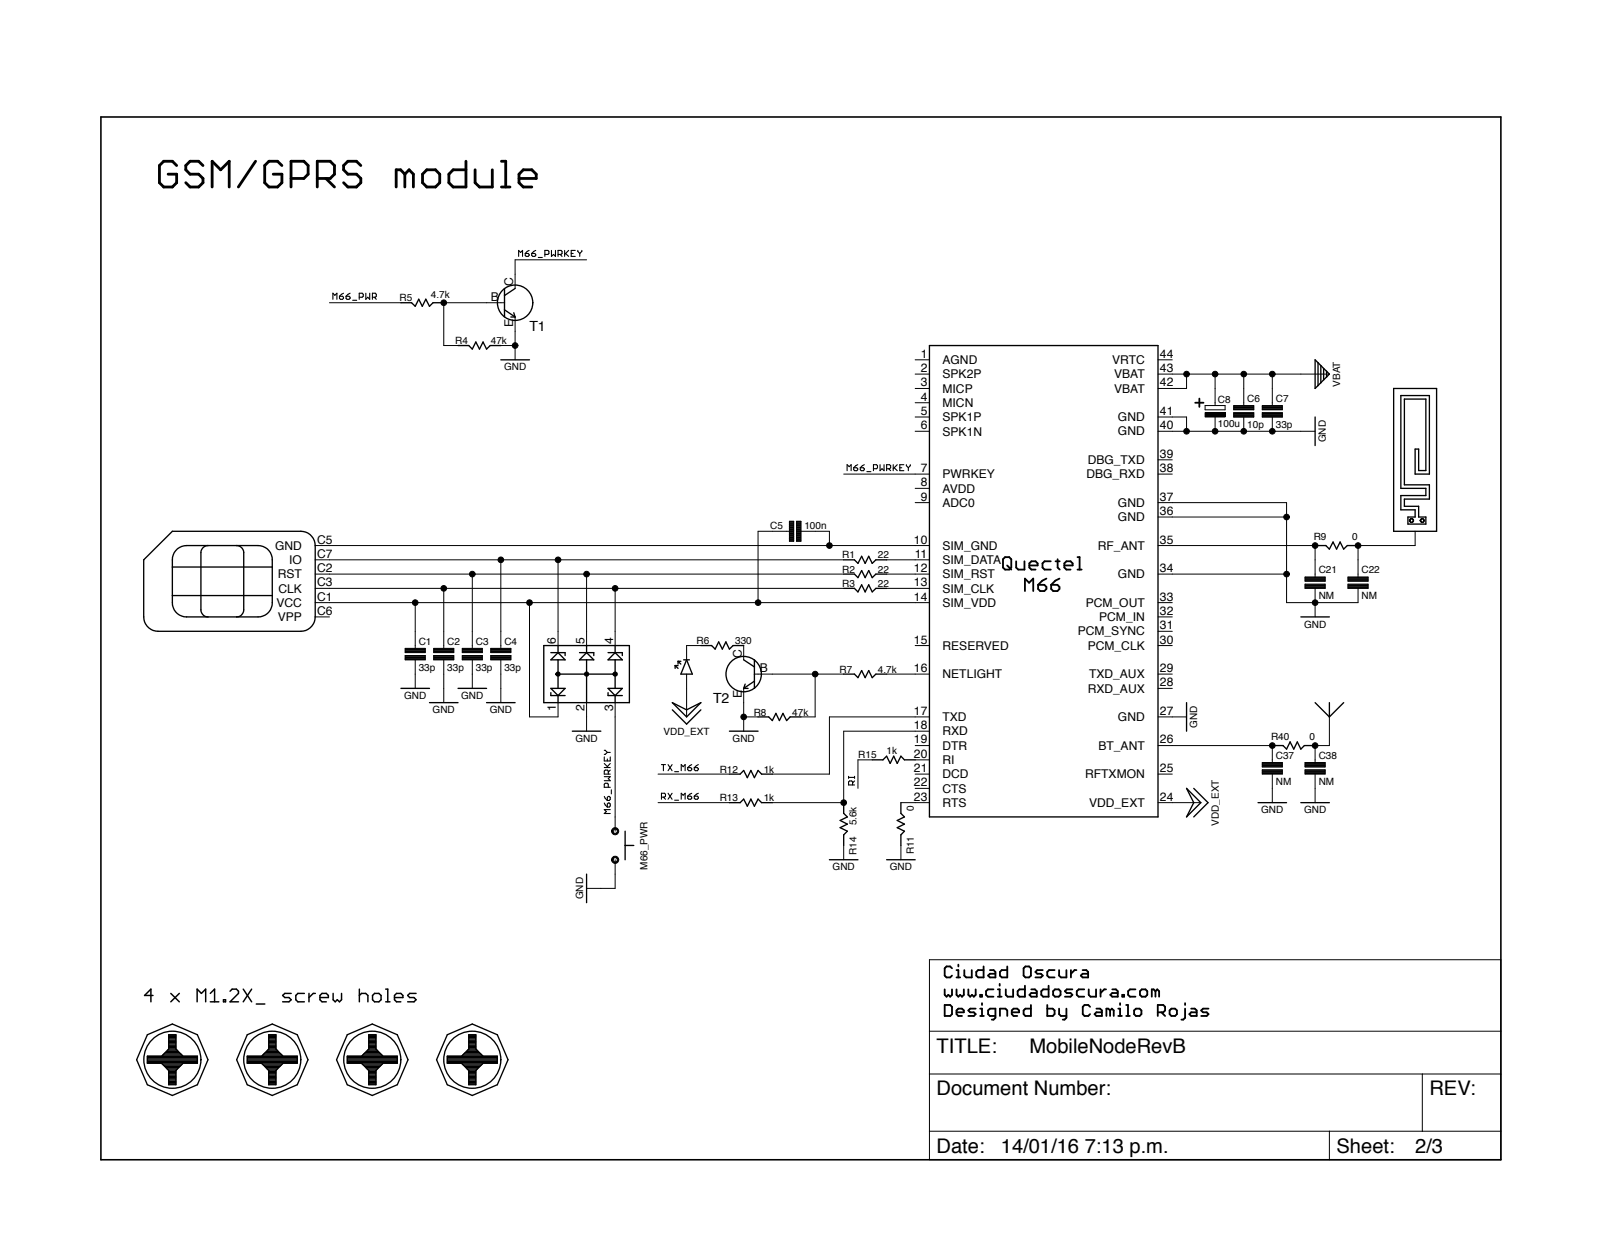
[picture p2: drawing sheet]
<svg xmlns="http://www.w3.org/2000/svg" width="279mm" height="216mm" viewBox="0 0 279 216" stroke-linecap="round" stroke-linejoin="round" font-family="sans-serif">
<g fill="none" stroke="#000" stroke-width=".19">
<path d="M57.8 51.9v-1l.3 .3 .4-.3v1M58.9 51.4h.5l.2 .4-.2 .1h-.3l-.2-.1zM59.6 50.9l-.7 .5M60.1 51.4h.5l.2 .2v.2l-.2 .1h-.4l-.1-.1zM60.8 50.9l-.7 .5M61.2 52.1h.7M62.3 51.6h.5l.2-.2v-.3l-.2-.2h-.5v1M63.5 50.9v1l.3-.3 .4 .3v-1M64.6 51.6h.5l.2-.2v-.3l-.2-.2h-.5v1M65 51.6l.3 .3M90 44.5v-1l.3 .3 .4-.3v1M91.1 44h.6l.1 .3-.1 .2h-.4l-.2-.2z"/>
<path d="M91.8 43.5l-.7 .5M92.3 44h.5l.2 .3-.2 .2h-.3l-.2-.2zM93 43.5l-.7 .5M93.4 44.7h.7M94.6 44.2h.5l.2-.2v-.4l-.2-.1h-.5v1M95.7 43.5v1l.4-.3 .3 .3v-1M96.8 44.2h.6l.1-.2v-.4l-.1-.1h-.6v1M97.2 44.2l.3 .3M98 43.5v1M98.2 44l.5 .5M98.7 43.5l-.7 .7M99.1 44h.4"/>
<path d="M99.8 43.5h-.7v1h.7M100.3 43.5v.1l.3 .4M100.6 44v.5M101 43.5v.1l-.4 .4M147 81.7v-1l.4 .3 .3-.3v1M148.2 81.2h.5l.1 .3-.1 .2h-.4l-.1-.2zM148.8 80.7l-.6 .5M149.3 81.2h.5l.2 .3-.2 .2h-.3l-.2-.2zM150 80.7l-.7 .5M150.4 81.9h.7M151.6 81.3h.5l.2-.1v-.4l-.2-.1h-.5v1M152.7 80.7v1l.4-.4 .3 .4v-1"/>
<path d="M153.9 81.3h.5l.2-.1v-.4l-.2-.1h-.5v1M154.2 81.3l.4 .4M155 80.7v1M155.2 81.2l.5 .5M155.7 80.7l-.7 .6M156.2 81.2h.3M156.9 80.7h-.7v1h.7M157.3 80.7v.1l.3 .4M157.6 81.2v.5M158 80.7v.1l-.4 .4M104.9 139.4l.5 .7M104.9 131.4v.7h1v-.7"/>
<path d="M104.9 138.2l.5 .7M104.9 134.8h1l-.3 .3 .3 .4h-1M104.9 133.2h1M104.9 132.5l.7 .7M104.9 130.2h.1l.4 .4M105.4 139.5l.2-.1 .3 .1v.4l-.2 .2h-.3zM105.4 131.7v.4M105.4 130.6l-.4 .3h-.1M105.4 130.6h.5M105.6 138.2l.3 .2v.3l-.2 .2h-.3v-.5zM105.6 136.6v-.5l-.2-.2h-.4l-.1 .2v.5h1M105.6 134.4v-.6l-.2-.1h-.4l-.1 .1v.6h1"/>
<path d="M105.9 133.7l-.3 .3M105.9 132.5l-.5 .5M106.1 137.1v.7M114.8 132.7h.7M114.8 138.4h.5l.2-.2v-.4l-.2-.1h-.5v1M115.1 132.7v1.1M115.1 138.4l.4 .3M115.9 132.7l.7 1.1M115.9 137.7l.7 1M116.6 132.7l-.7 1.1M116.6 137.7l-.7 1M117.1 133.9h.7"/>
<path d="M117.1 138.9h.7M118.2 133.8v-1.1l.4 .4 .3-.4v1.1M118.2 138.7v-1l.4 .3 .3-.3v1M119.3 133.2h.6l.1 .4-.1 .2h-.4l-.2-.2zM119.3 138.2h.6l.1 .3-.1 .2h-.4l-.2-.2zM120 132.7l-.7 .5M120 137.7l-.7 .5M120.5 133.2h.5l.2 .4-.2 .2h-.3l-.2-.2zM120.5 138.2h.5l.2 .3-.2 .2h-.3l-.2-.2zM121.2 132.7l-.7 .5M121.2 137.7l-.7 .5M147.3 134.7v.4"/>
<path d="M147.3 134.9h1M148 136.2v-.5l-.2-.2h-.4l-.1 .2v.5h1M148.3 135.5l-.3 .4M148.3 134.7v.4M105.9 140.5h-1l.3 .3-.3 .4h1"/>
</g>
<g fill="none" stroke="#000" stroke-width=".25">
<path d="M26.5 172.8h-1.4l1.1-1.1v2.2M29.6 172.4l1.5 1.5M31.1 172.4l-1.5 1.5M34.2 173.9v-2.2l.8 .7 .7-.7v2.2M36.5 172.4l.7-.7v2.2M36.5 173.9h1.5M38.8 173.5h.3v.4h-.3zM39.9 172l.4-.3h.7l.4 .3v.4l-1.5 1.5h1.5M42.2 171.7l1.5 2.2M43.7 171.7l-1.5 2.2M44.5 174.2h1.5M50.5 172.4h-1.1l-.4 .4 .4 .3h.7l.4 .4-.4 .4h-1.1"/>
<path d="M52.8 172.4h-1.1l-.4 .4v.7l.4 .4h1.1M53.6 172.4v1.5M54.7 172.4h-.3l-.8 .7M55.5 173.1h1.5v-.3l-.4-.4h-.7l-.4 .4v.7l.4 .4h.7M57.8 172.4v1.1l.4 .4 .3-.4 .4 .4 .4-.4v-1.1M62.4 172.8l.3-.4h.8l.3 .4v1.1M62.4 171.7v2.2M64.6 172.8l.4-.4h.7l.4 .4v.7l-.4 .4h-.7l-.4-.4zM66.9 173.9h.8M66.9 171.7h.4v2.2M68.5 173.1h1.4v-.3l-.3-.4h-.8l-.3 .4v.7l.3 .4h.8M72.2 172.4h-1.1l-.4 .4 .4 .3h.7l.4 .4-.4 .4h-1.1"/>
</g>
<g fill="none" stroke="#000" stroke-width=".49">
<path d="M30.7 28.7l-.8-.7h-1.5l-.7 .7v3l.7 .8h1.5l.8-.8v-1.5h-1.5M35.2 28.7l-.7-.7h-1.5l-.8 .7v.8l.8 .7h1.5l.7 .8v.7l-.7 .8h-1.5l-.8-.8M36.8 32.5v-4.5l1.5 1.5 1.5-1.5v4.5M44.3 28l-2.9 4.5M48.9 28.7l-.7-.7h-1.5l-.8 .7v3l.8 .8h1.5l.7-.8v-1.5h-1.5M50.5 31h2.2l.8-.8v-1.5l-.8-.7h-2.2v4.5M55.1 31h2.2l.7-.8v-1.5l-.7-.7h-2.2v4.5M56.6 31l1.4 1.5M62.6 28.7l-.7-.7h-1.5l-.8 .7v.8l.8 .7h1.5l.7 .8v.7l-.7 .8h-1.5l-.8-.8M70.3 30.2l-.8-.7h-.7v3M70.3 30.2v2.3M70.3 30.2l.7-.7 .7 .7v2.3"/>
<path d="M74.1 29.5h1.5l.7 .7v1.5l-.7 .8h-1.5l-.8-.8v-1.5zM80.9 28v4.5h-2.3l-.7-.8v-1.5l.7-.7h2.3M82.4 29.5v2.2l.8 .8h2.2v-3M87 28h.8v4.5M87 32.5h1.5M90.1 31h3v-.8l-.8-.7h-1.5l-.7 .7v1.5l.7 .8h1.5"/>
</g>
<g fill="none" stroke="#000" stroke-width=".32">
<path d="M207.4 69.9h1.5M208.1 69.2v1.4M174.4 96.7h.7l.4 .4v1.4l-.4 .4h-.7l-.3-.4v-1.4zM174.8 98.1l.7 .8M176.3 97.4v1.1l.4 .4h1.1v-1.5M178.6 98.1h1.5v-.3l-.4-.4h-.7l-.4 .4v.7l.4 .4h.7M182.4 97.4h-1.1l-.4 .4v.7l.4 .4h1.1M183.2 97.4h.7M183.5 97.1v1.4l.4 .4M184.7 98.1h1.4v-.3l-.3-.4h-.7l-.4 .4v.7l.4 .4h.7M187 96.7h.4v2.2M187 98.9h.7"/>
<path d="M177.9 102.6v-2.2l.7 .7 .7-.7v2.2M180.2 101.5h1l.4 .4v.3l-.4 .4h-.7l-.3-.4zM181.6 100.4l-.7 .4-.7 .7M182.4 101.5h1.1l.4 .4v.3l-.4 .4h-.7l-.4-.4zM183.9 100.4l-.8 .4-.7 .7M163.9 171.7v1l.4 .3 .3-.3 .3 .3 .3-.3v-1M163.9 174.4h1l.3 .3v1.3l-.3 .3h-1zM165.2 168l-.3-.3h-.6l-.4 .3v1.3l.4 .3h.6l.3-.3M166 169.6h.6M166 168.4h.3v1.2M166 171.7v1l.3 .3 .3-.3 .3 .3 .4-.3v-1M166 175.7h1.3v-.3l-.4-.3h-.6l-.3 .3v.6l.3 .3h.6"/>
<path d="M166.3 167.4v.3M167.3 168.4v.9l.4 .3h.9v-1.2M168 171.7v1l.4 .3 .3-.3 .3 .3 .3-.3v-1M169.3 175.1h-.9l-.4 .3 .4 .3h.6l.3 .3-.3 .3h-1M170.1 172.7h.3v.3h-.3zM170.1 175.1h.3v1.2M170.1 176.3h.6M170.4 174.1v.3M170.7 167.7v1.9h-1l-.3-.3v-.6l.3-.3h1M171.8 168.4h.6l.3 .3v.9h-.9l-.3-.3 .3-.3h.9M172.4 171.7h-1l-.3 .3v.7l.3 .3h1M172.7 176.3h-.9l-.3-.3v-.6l.3-.3h.9v1.5l-.3 .4h-.3"/>
<path d="M173.2 173h.6M173.2 171.7h.3v1.3M173.5 170.8v.3M173.5 176.3v-1.2h1l.3 .3v.9M174.5 171.7v1l.4 .3h.9v-1.3M174.8 167.7v1.9h-1l-.3-.3v-.6l.3-.3h1M175.6 175.7h1.3v-.3l-.4-.3h-.6l-.3 .3v.6l.3 .3h.6M177.6 168l.4-.3h.6l.3 .3v1.3l-.3 .3h-.6l-.4-.3zM177.9 171.1v1.9h-1l-.3-.3v-.7l.3-.3h1M178.9 174.4v1.9h-.9l-.4-.3v-.6l.4-.3h.9M179 171.7h.6l.3 .3v1h-.9l-.3-.3 .3-.4h.9M181 168.4h-1l-.3 .3 .3 .3h.6l.4 .3-.4 .3h-.9"/>
<path d="M181.7 174.4v1.9h1l.3-.3v-.6l-.3-.3h-1M182 171.1v1.9h-1l-.3-.3v-.7l.3-.3h1M183 168.4h-.9l-.4 .3v.6l.4 .3h.9M183.1 171.7h.6l.3 .3v.7l-.3 .3h-.6l-.3-.3v-.7zM183.8 168.4v.9l.3 .3h1v-1.2M183.8 175.1v.9l.3 .3h1M185.1 175.1v1.5l-.4 .4h-.3M185.8 168.4v1.2M186.1 171.7h-1l-.3 .3 .3 .3h.7l.3 .4-.3 .3h-1M186.8 168.4h-.3l-.7 .6M187.9 168.4h.6l.3 .3v.9h-.9l-.3-.3 .3-.3h.9M188.2 171.7h-1l-.3 .3v.7l.3 .3h1"/>
<path d="M188.9 171.7v1l.4 .3h.9v-1.3M189.2 174.7l-.3-.3h-.7l-.3 .3v1.3l.3 .3h.7l.3-.3M190.3 175.1h.6l.3 .3v.9h-.9l-.3-.3 .3-.3h.9M191 171.7v1.3M191.9 171.7h-.3l-.6 .6M192.6 175.4l-.3-.3h-.3v1.2M192.6 175.4v.9M192.6 175.4l.4-.3 .3 .3v.9M193 171.7h.7l.3 .3v1h-1l-.3-.3 .3-.4h1M194.1 176.3h.6M194.1 175.1h.3v1.2M194.4 174.1v.3"/>
<path d="M194.8 172.7h.3v.3h-.3zM195.4 176.3h.7M195.4 174.4h.4v1.9M196.8 175.4l.3-.3h.7l.3 .3v.6l-.3 .3h-.7l-.3-.3zM197 171.7h-.9l-.3 .3v.7l.3 .3h.9M197.8 172l.3-.3h.7l.3 .3v.7l-.3 .3h-.7l-.3-.3zM200.5 172l-.3-.3h-.3v1.3M200.5 172v1M200.5 172l.3-.3 .4 .3v1M200.9 175.7h1l.3-.3v-.7l-.3-.3h-1v1.9M201.6 175.7l.6 .6M203 175.4l.3-.3h.6l.3 .3v.6l-.3 .3h-.6l-.3-.3z"/>
<path d="M205.7 175.1v1.5l-.4 .4h-.3M205.7 174.1v.3M206.7 175.1h.7l.3 .3v.9h-1l-.3-.3 .3-.3h1M209.7 175.1h-.9l-.3 .3 .3 .3h.6l.3 .3-.3 .3h-.9"/>
</g>
<g fill="none" stroke="#000" stroke-width=".17">
<path d="M57.2 52.5h12.4M86.9 60h2.5M87.6 52.5h-10.6v7.5h2.5M89.4 55v7.4M101.8 45.1h-12.4v5M158.8 62.4h2.5M158.8 64.9h2.5M158.8 67.4h2.5M158.8 69.9h2.5M158.8 72.4h2.5M158.8 74.9h2.5M201 62.4h2.4"/>
<path d="M201 64.9h29.7M201 72.4h4.9v2.5M201 74.9h27.2M201 79.8h2.4M205.9 64.9v2.5h-4.9M209.1 71.6h3.5v.8h-3.5zM209.1 70.4h3.5v.7h-3.5zM210.9 64.9v5.5M210.9 72.4v2.5M214.1 71.6h3.5v.8h-3.5zM214.1 70.4h3.5v.7h-3.5zM214.1 72.2h3.5"/>
<path d="M214.1 72.1h3.5M214.1 72h3.5M214.1 71.9h3.5M214.1 71.8h3.5M214.1 71.7h3.5M214.1 71.1h3.5M214.1 71h3.5M214.1 70.8h3.5M214.1 70.7h3.5M214.1 70.6h3.5M214.1 70.5h3.5M215.8 64.9v5.5"/>
<path d="M215.8 72.4v2.5M219.1 71.6h3.4v.8h-3.4zM219.1 72.2h3.4M219.1 72.1h3.4M219.1 72h3.4M219.1 71.9h3.4M219.1 71.8h3.4M219.1 71.7h3.4M219.1 70.4h3.4v.7h-3.4zM219.1 71.1h3.4M219.1 71h3.4M219.1 70.8h3.4"/>
<path d="M219.1 70.7h3.4M219.1 70.6h3.4M219.1 70.5h3.4M220.8 64.9v5.5M220.8 72.4v2.5M54.7 94.7h106.6M54.7 97.2h91.7M54.7 99.6h91.7M82 99.6v12.9M86.9 97.2v15.3M96.8 97.2v14.8M101.8 99.6v12.4"/>
<path d="M137 92.2h-5.4v12.4M137 90.5h.7v3.4h-.7zM137 93.9h.7M137 93.8h.7M137 93.6h.7M137 93.5h.7M137 93.4h.7M137 93.3h.7M137 93.2h.7M137 93.1h.7M137 92.9h.7M137 92.8h.7"/>
<path d="M137 92.7h.7M137 92.6h.7M137 92.5h.7M137 92.4h.7M137 92.2h.7M137 92.1h.7M137 92h.7M137 91.9h.7M137 91.8h.7M137 91.7h.7M137 91.6h.7M137 91.4h.7"/>
<path d="M137 91.3h.7M137 91.2h.7M137 91.1h.7M137 91h.7M137 90.8h.7M137 90.7h.7M137 90.6h.7M137 90.5h.7M138.2 90.5h.8v3.4h-.8zM138.2 93.9h.8M138.2 93.8h.8M138.2 93.6h.8"/>
<path d="M138.2 93.5h.8M138.2 93.4h.8M138.2 93.3h.8M138.2 93.2h.8M138.2 93.1h.8M138.2 92.9h.8M138.2 92.8h.8M138.2 92.7h.8M138.2 92.6h.8M138.2 92.5h.8M138.2 92.4h.8M138.2 92.2h.8"/>
<path d="M138.2 92.1h.8M138.2 92h.8M138.2 91.9h.8M138.2 91.8h.8M138.2 91.7h.8M138.2 91.6h.8M138.2 91.4h.8M138.2 91.3h.8M138.2 91.2h.8M138.2 91.1h.8M138.2 91h.8M138.2 90.8h.8"/>
<path d="M138.2 90.7h.8M138.2 90.6h.8M138.2 90.5h.8M139 92.2h4.9v2.5M146.4 82.3h14.9M153.9 97.2h7.4M153.9 99.6h7.4M158.8 84.8h2.5M158.8 87.2h2.5M201 82.3h2.4M201 87.2h22.3v17.4h12.4v-2.5M201 94.7h27.2v5.4"/>
<path d="M201 99.6h22.3M201 89.7h22.3M244.8 90a.38 .38 0 0 1 .5 .2 .38 .38 0 0 1-.3 .5 .38 .38 0 0 1-.4-.4h.1a.25 .25 0 0 1 .4-.2 .25 .25 0 0 1 0 .4 .25 .25 0 0 1-.4 0l-.1-.2zM245.6 92.2v2.5h-9.9v5.4M246.6 90a.38 .38 0 0 1 .6 .2 .38 .38 0 0 1-.3 .5 .38 .38 0 0 1-.5-.4h.2a.25 .25 0 0 1 .3-.2 .25 .25 0 0 1 .1 .4 .25 .25 0 0 1-.4 0l-.2-.2zM54.7 102.1h91.7M54.7 104.6h106.6M54.7 107.1h2.5M70.3 113.8h3.5v.7h-3.5zM70.3 112.5h3.5v.8h-3.5zM70.3 114.5h3.5M70.3 114.3h3.5"/>
<path d="M70.3 114.2h3.5M70.3 114.1h3.5M70.3 114h3.5M70.3 113.9h3.5M70.3 113.2h3.5M70.3 113.1h3.5M70.3 113h3.5M70.3 112.8h3.5M70.3 112.7h3.5M70.3 112.6h3.5M72.1 104.6v7.9M72.1 114.5v5"/>
<path d="M75.3 113.8h3.4v.7h-3.4zM75.3 114.5h3.4M75.3 114.3h3.4M75.3 114.2h3.4M75.3 114.1h3.4M75.3 114h3.4M75.3 113.9h3.4M75.3 112.5h3.4v.8h-3.4zM75.3 113.2h3.4M75.3 113.1h3.4M75.3 113h3.4M75.3 112.8h3.4"/>
<path d="M75.3 112.7h3.4M75.3 112.6h3.4M77 102.1v10.4M77 114.5v7.4M80.2 113.8h3.5v.7h-3.5zM80.2 114.5h3.5M80.2 114.3h3.5M80.2 114.2h3.5M80.2 114.1h3.5M80.2 114h3.5M80.2 113.9h3.5M80.2 112.5h3.5v.8h-3.5z"/>
<path d="M80.2 113.2h3.5M80.2 113.1h3.5M80.2 113h3.5M80.2 112.8h3.5M80.2 112.7h3.5M80.2 112.6h3.5M82 114.5v5M85.2 113.8h3.5v.7h-3.5zM85.2 114.5h3.5M85.2 114.3h3.5M85.2 114.2h3.5M85.2 114.1h3.5"/>
<path d="M85.2 114h3.5M85.2 113.9h3.5M85.2 112.5h3.5v.8h-3.5zM85.2 113.2h3.5M85.2 113.1h3.5M85.2 113h3.5M85.2 112.8h3.5M85.2 112.7h3.5M85.2 112.6h3.5M86.9 114.5v7.4M91.9 104.6v19.8h4.9v-2.5M96.5 116.8a.37 .37 0 0 1 .6 0 .37 .37 0 0 1-.2 .6 .37 .37 0 0 1-.4-.4l.3-.1 .2 .1-.2 .1-.3-.1z"/>
<path d="M101.5 116.8a.37 .37 0 0 1 .6-.1 .37 .37 0 0 1-.2 .6 .37 .37 0 0 1-.5-.3l.4-.1 .1 .1-.1 .1-.4-.1zM106.4 116.8a.37 .37 0 0 1 .6-.1 .37 .37 0 0 1-.1 .6 .37 .37 0 0 1-.5-.3l.3-.1 .2 .1-.2 .1-.3-.1zM106.7 102.1v9.9M119.2 117v7.4M121.6 112h-2.4v2.5M129.1 112v2.5M129.1 119.5v7.4M130.9 117h15.5M141.5 117v7.4h-2.5M153.9 102.1h7.4M153.9 117h7.4M158.8 112h2.5"/>
<path d="M201 104.6h2.4M201 112h2.4M201 117h2.4M201 119.5h2.4M201 109.6h2.4M201 107.1h2.4M226.5 101.4h3.5v.7h-3.5zM226.5 100.1h3.5v.8h-3.5zM226.5 102.1h3.5M226.5 101.9h3.5M226.5 101.8h3.5M226.5 101.7h3.5"/>
<path d="M226.5 101.6h3.5M226.5 101.5h3.5M226.5 100.8h3.5M226.5 100.7h3.5M226.5 100.5h3.5M226.5 100.4h3.5M226.5 100.3h3.5M226.5 100.2h3.5M228.2 102.1v5M233.9 101.4h3.5v.7h-3.5zM233.9 102.1h3.5M233.9 101.9h3.5"/>
<path d="M233.9 101.8h3.5M233.9 101.7h3.5M233.9 101.6h3.5M233.9 101.5h3.5M233.9 100.1h3.5v.8h-3.5zM233.9 100.8h3.5M233.9 100.7h3.5M233.9 100.5h3.5M233.9 100.4h3.5M233.9 100.3h3.5M233.9 100.2h3.5M101.8 121.9v5"/>
<path d="M106.7 121.9v22.4M114.2 134.4h12.4M114.2 139.3h12.4M129.1 124.4h2.5M151.4 131.9h-2.5v4.9M156.3 139.3h5M158.8 129.4h2.5M158.8 131.9h2.5M158.8 134.4h2.5M158.8 136.8h2.5M161.3 124.4h-17.4v10h-9.9M161.3 126.9h-14.9v12.4h-12.4"/>
<path d="M201 124.4h4.9M201 129.4h19.8v3M201 134.4h2.4M201 139.3h7.4M219.1 133.6h3.4v.8h-3.4zM219.1 132.4h3.4v.7h-3.4zM219.1 134.2h3.4M219.1 134.1h3.4M219.1 134h3.4M219.1 133.9h3.4M219.1 133.8h3.4M219.1 133.7h3.4"/>
<path d="M219.1 133.1h3.4M219.1 133h3.4M219.1 132.8h3.4M219.1 132.7h3.4M219.1 132.6h3.4M219.1 132.5h3.4M220.8 134.4v4.9M226.5 133.6h3.5v.8h-3.5zM226.5 132.4h3.5v.7h-3.5zM226.5 134.2h3.5M226.5 134.1h3.5M226.5 134h3.5"/>
<path d="M226.5 133.9h3.5M226.5 133.8h3.5M226.5 133.7h3.5M226.5 133.1h3.5M226.5 133h3.5M226.5 132.8h3.5M226.5 132.7h3.5M226.5 132.6h3.5M226.5 132.5h3.5M228.2 134.4v4.9M230.7 124.4v5h-2.5v3M106.3 143.8a.61 .61 0 0 1 1 .2 .61 .61 0 0 1-.4 .9 .61 .61 0 0 1-.8-.6h.3a.38 .38 0 0 1 .5-.4 .38 .38 0 0 1 .1 .7 .38 .38 0 0 1-.6-.2v-.1h-.3z"/>
<path d="M106.3 148.8a.62 .62 0 0 1 1 .1 .62 .62 0 0 1-.4 .9 .62 .62 0 0 1-.8-.6h.3a.38 .38 0 0 1 .5-.3 .38 .38 0 0 1 .1 .6 .38 .38 0 0 1-.6-.1v-.2h-.3zM106.7 149.2v5h-4.9M146.4 146.7v2.5M156.3 146.7v2.5M161.3 166.6h99.2v34.7h-99.2zM161.3 179h99.2M161.3 186.4h99.2M161.3 196.3h99.2M230.7 196.3v5M246.8 186.4v9.9"/>
<circle cx="77" cy="52.5" r=".49"/>
<circle cx="89.4" cy="60" r=".49"/>
<circle cx="205.9" cy="74.9" r=".49"/>
<circle cx="205.9" cy="64.9" r=".49"/>
<circle cx="210.9" cy="74.9" r=".49"/>
<circle cx="210.9" cy="64.9" r=".49"/>
<circle cx="215.8" cy="64.9" r=".49"/>
<circle cx="215.8" cy="74.9" r=".49"/>
<circle cx="220.8" cy="74.9" r=".49"/>
<circle cx="220.8" cy="64.9" r=".49"/>
<circle cx="82" cy="99.6" r=".49"/>
<circle cx="86.9" cy="97.2" r=".49"/>
<circle cx="96.8" cy="97.2" r=".49"/>
<circle cx="101.8" cy="99.6" r=".49"/>
<circle cx="143.9" cy="94.7" r=".49"/>
<circle cx="223.3" cy="89.7" r=".49"/>
<circle cx="223.3" cy="99.6" r=".49"/>
<circle cx="228.2" cy="94.7" r=".49"/>
<circle cx="235.7" cy="94.7" r=".49"/>
<circle cx="72.1" cy="104.6" r=".49"/>
<circle cx="77" cy="102.1" r=".49"/>
<circle cx="91.9" cy="104.6" r=".49"/>
<circle cx="106.7" cy="102.1" r=".49"/>
<circle cx="131.6" cy="104.6" r=".49"/>
<circle cx="141.5" cy="117" r=".49"/>
<circle cx="228.2" cy="104.6" r=".49"/>
<circle cx="129.1" cy="124.4" r=".49"/>
<circle cx="146.4" cy="139.3" r=".49"/>
<circle cx="220.8" cy="129.4" r=".49"/>
<circle cx="228.2" cy="129.4" r=".49"/>
</g>
<g fill="none" stroke="#000" stroke-width=".23">
<path d="M69.6 52.5h1.8l.7 .7 .6-1.3 .6 1.3 .6-1.3 .6 1.3 .6-.7h1.9M79.5 60h1.8l.7 .6 .6-1.2 .6 1.2 .6-1.2 .6 1.2 .7-.6h1.8M87.6 50.1v4.9M87.6 53.8l1.8 1.2M88.7 55h.7M89.2 54.3l.2 .7M89.4 50.1l-1.8 1.2M161.3 60h39.7v81.8h-39.7zM86.9 62.4h5M228.2 72.4v4.9M228.7 63v3.9M229.2 63.4l-1-1v5l1-1"/>
<path d="M229.2 63.4l.5 .5M229.2 63.4v3M229.7 63.9l.5 .5M229.7 65.9l-.5 .5M229.7 63.9v2M230.2 64.4l.5 .5-.5 .5M230.2 65.4l-.5 .5M230.2 64.4v1M241.9 67.4h7.4v24.8h-7.4zM243.1 68.6h5v13.7h-2.5v-4.4h.6v3.8h1.2v-12.4h-3.7v14.8h4.4v2.5h-4.4v1.3h2.5v1.8h1.2v1.3h-3.1v-1.3h1.3v-1.2h-2.5v-2.5h4.3v-1.2h-4.3zM24.9 97.2l5-5h22.3a2.47 2.47 0 0 1 2.5 2.5v12.4a2.51 2.51 0 0 1-2.5 2.5h-24.8a2.51 2.51 0 0 1-2.5-2.5zM29.9 98.4h17.3"/>
<path d="M30.8 95.3a2.6 2.6 0 0 1 1.6-.6h12.4a2.44 2.44 0 0 1 2.4 2.5v7.4a2.44 2.44 0 0 1-2.4 2.5h-12.4a2.44 2.44 0 0 1-2.5-2.5v-7.4a2.54 2.54 0 0 1 .9-1.9zM36.1 94.7l-.8 .3-.4 .6v10.2l.2 .8a1.09 1.09 0 0 0 1 .5M41.1 94.7l.7 .3 .5 .6v10.2l-.3 .8a1.09 1.09 0 0 1-.9 .5M146.4 97.2h1.9l.6 .6 .6-1.3 .6 1.3 .7-1.3 .6 1.3 .6-.6h1.9M146.4 99.6h1.9l.6 .7 .6-1.3 .6 1.3 .7-1.3 .6 1.3 .6-.7h1.9M228.2 94.7h1.9l.6 .6 .6-1.2 .6 1.2 .7-1.2 .6 1.2 .6-.6h1.9M29.9 103.4h17.3M69.6 119.5h4.9M79.5 119.5h4.9M94.4 112h14.8v9.9h-14.8zM95.6 114.5l1.2-1.2 1.3 1.2zM95.6 113.3h2.5v.5"/>
<path d="M95.6 119.5h2.5l-1.3 1.2zM96.8 112v1.3M96.8 114.5v5M96.8 117h9.9M100.6 113.3h2.4v.5M101.8 113.3l1.2 1.2h-2.4zM101.8 112v1.3M101.8 114.5v7.4M105.5 113.3h2.5v.5M105.5 119.5h2.5l-1.3 1.2zM106.7 113.3l1.3 1.2h-2.5zM106.7 112v1.3"/>
<path d="M106.7 114.5v5M117.2 115.5l.5 .5M117.2 115.5h.5M117.2 115.5v.5M117.7 114.8l.5 .5M117.7 114.8v.5M117.7 114.8h.5M118.6 114.5h1M119.2 114.5l.9 2.5h-1.9zM121.6 112h1.9l.6 .7 .6-1.3 .7 1.3 .6-1.3 .6 1.3 .6-.7h1.9M129.1 119.5h.7M129.1 114.5l1.8 1.2"/>
<path d="M129.3 118.7l-.2 .8M130.9 114.5v5M130.9 118.2l-1.8 1.3M146.4 117h1.9l.6 .6 .6-1.2 .6 1.2 .7-1.2 .6 1.2 .6-.6h1.9M146.4 102.1h1.9l.6 .6 .6-1.2 .6 1.2 .7-1.2 .6 1.2 .6-.6h1.9M225.7 107.1h5M74.5 121.9h5M84.4 121.9h5M95.6 120.2v.5h2.5M96.8 120.7v1.2M99.3 126.9h5M105.5 120.2v.5h2.5"/>
<path d="M106.7 120.7v1.2M116.7 121.9l2.5 1.3 2.4-1.3-2.4 2.5zM116.7 123.2l2.5 2.5 2.4-2.5M126.6 126.9h5M126.6 134.4h1.8l.7-.7 .6 1.3 .6-1.3 .6 1.3 .7-1.3 .6 .7h1.8M126.6 139.3h1.8l.7-.6 .6 1.2 .6-1.2 .6 1.2 .7-1.2 .6 .6h1.8M131.6 124.4h1.8l.6 .7 .6-1.3 .7 1.3 .6-1.3 .6 1.3 .6-.7h1.9M146.4 139.3v1.9l.7 .6-1.3 .6 1.3 .6-1.3 .6 1.3 .7-.7 .6v1.8M151.4 131.9h1.8l.7-.7 .6 1.3 .6-1.3 .6 1.3 .6-1.3 .7 .7h1.8M156.3 139.3v1.9l.7 .6-1.3 .6 1.3 .6-1.3 .6 1.3 .7-.7 .6v1.8M205.9 121.9v5M205.9 136.8l2.5 2.5-2.5 2.5 1.3-2.5z"/>
<path d="M207.2 136.8l2.4 2.5-2.4 2.5M218.3 139.3h5M220.8 129.4h1.9l.6 .6 .6-1.2 .6 1.2 .6-1.2 .6 1.2 .7-.6h1.8M225.7 139.3h5M228.2 121.9l2.5 2.5M230.7 121.9v2.5M233.2 121.9l-2.5 2.5M101.8 151.7v5M108.5 144.3v4.9M108.5 146.7h1.5M143.9 149.2h5M153.9 149.2h4.9"/>
<path d="M29.3 179.9h1.2M29.3 179.7h1.2M46.6 179.9h1.3M46.6 179.7h1.3M64 179.9h1.2M64 179.7h1.2M81.3 179.9h1.3M81.3 179.7h1.3M25.6 184.4h8.7M25.6 184.2h8.7M25.6 184h8.7M25.6 183.8h8.7"/>
<path d="M25.6 183.6h8.7M25.6 183.3h8.7M28.1 184.6h3.6M28.2 183.1h3.4M28.3 184.9h3.2M28.5 182.9h2.9M28.6 185.1h2.6M28.7 182.7h2.4M28.8 185.3h2.2M28.9 182.5h2M29 185.5h1.8M29.1 182.3h1.6"/>
<path d="M29.2 185.7h1.4M29.3 182.1v-2.5h1.2v2.5M29.3 182.1l-1.2 1.2h-2.5v1.2h2.5l1.2 1.3v2.5h1.2v-2.5l1.3-1.3h2.5v-1.2h-2.5l-1.3-1.2M29.3 188.1h1.2M29.3 187.9h1.2M29.3 187.7h1.2M29.3 187.4h1.2M29.3 187.2h1.2M29.3 187h1.2M29.3 186.8h1.2M29.3 186.6h1.2M29.3 186.4h1.2"/>
<path d="M29.3 186.1h1.2M29.3 185.9h1.2M29.3 182h1.2M29.3 181.8h1.2M29.3 181.6h1.2M29.3 181.4h1.2M29.3 181.2h1.2M29.3 181h1.2M29.3 180.7h1.2M29.3 180.5h1.2M29.3 180.3h1.2M29.3 180.1h1.2"/>
<path d="M42.9 184.4h8.7M42.9 184.2h8.7M42.9 184h8.7M42.9 183.8h8.7M42.9 183.6h8.7M42.9 183.3h8.7M45.5 184.6h3.5M45.6 183.1h3.3M45.7 184.9h3.1M45.8 182.9h2.9M45.9 185.1h2.7M46 182.7h2.5"/>
<path d="M46.1 185.3h2.3M46.2 182.5h2.1M46.4 185.5h1.8M46.4 182.3h1.7M46.6 185.7h1.3M46.6 182.1v-2.5h1.3v2.5M46.6 182.1l-1.2 1.2h-2.5v1.2h2.5l1.2 1.3v2.5h1.3v-2.5l1.2-1.3h2.5v-1.2h-2.5l-1.2-1.2M46.6 188.1h1.3M46.6 187.9h1.3M46.6 187.7h1.3M46.6 187.4h1.3M46.6 187.2h1.3"/>
<path d="M46.6 187h1.3M46.6 186.8h1.3M46.6 186.6h1.3M46.6 186.4h1.3M46.6 186.1h1.3M46.6 185.9h1.3M46.6 182h1.3M46.6 181.8h1.3M46.6 181.6h1.3M46.6 181.4h1.3M46.6 181.2h1.3M46.6 181h1.3"/>
<path d="M46.6 180.7h1.3M46.6 180.5h1.3M46.6 180.3h1.3M46.6 180.1h1.3M60.3 184.4h8.6M60.3 184.2h8.6M60.3 184h8.6M60.3 183.8h8.6M60.3 183.6h8.6M60.3 183.3h8.6M62.8 184.6h3.6M62.9 183.1h3.4"/>
<path d="M63.1 184.9h3.1M63.1 182.9h3M63.3 185.1h2.6M63.4 182.7h2.5M63.5 185.3h2.2M63.6 182.5h2M63.7 185.5h1.8M63.8 182.3h1.6M63.9 185.7h1.4M64 182.1v-2.5h1.2v2.5M64 182.1l-1.3 1.2h-2.4v1.2h2.4l1.3 1.3v2.5h1.2v-2.5l1.3-1.3h2.4v-1.2h-2.4l-1.3-1.2M64 188.1h1.2"/>
<path d="M64 187.9h1.2M64 187.7h1.2M64 187.4h1.2M64 187.2h1.2M64 187h1.2M64 186.8h1.2M64 186.6h1.2M64 186.4h1.2M64 186.1h1.2M64 185.9h1.2M64 182h1.2M64 181.8h1.2"/>
<path d="M64 181.6h1.2M64 181.4h1.2M64 181.2h1.2M64 181h1.2M64 180.7h1.2M64 180.5h1.2M64 180.3h1.2M64 180.1h1.2M77.6 184.4h8.7M77.6 184.2h8.7M77.6 184h8.7M77.6 183.8h8.7"/>
<path d="M77.6 183.6h8.7M77.6 183.3h8.7M80.2 184.6h3.5M80.3 183.1h3.3M80.4 184.9h3.1M80.5 182.9h2.9M80.6 185.1h2.7M80.7 182.7h2.5M80.8 185.3h2.3M80.9 182.5h2.1M81.1 185.5h1.8M81.2 182.3h1.6"/>
<path d="M81.3 185.7h1.4M81.3 182.1v-2.5h1.3v2.5M81.3 182.1l-1.2 1.2h-2.5v1.2h2.5l1.2 1.3v2.5h1.3v-2.5l1.2-1.3h2.5v-1.2h-2.5l-1.2-1.2M81.3 188.1h1.3M81.3 187.9h1.3M81.3 187.7h1.3M81.3 187.4h1.3M81.3 187.2h1.3M81.3 187h1.3M81.3 186.8h1.3M81.3 186.6h1.3M81.3 186.4h1.3"/>
<path d="M81.3 186.1h1.3M81.3 185.9h1.3M81.3 182h1.3M81.3 181.8h1.3M81.3 181.6h1.3M81.3 181.4h1.3M81.3 181.2h1.3M81.3 181h1.3M81.3 180.7h1.3M81.3 180.5h1.3M81.3 180.3h1.3M81.3 180.1h1.3"/>
<circle cx="89.4" cy="52.5" r="3.1"/>
<circle cx="129.1" cy="117" r="3.1"/>
<circle cx="29.9" cy="183.9" r="5"/>
<circle cx="29.9" cy="183.9" r="6.2"/>
<circle cx="47.2" cy="183.9" r="5"/>
<circle cx="47.3" cy="183.9" r="6.2"/>
<circle cx="64.6" cy="183.9" r="5"/>
<circle cx="64.6" cy="183.9" r="6.2"/>
<circle cx="82" cy="183.9" r="5"/>
<circle cx="82" cy="183.9" r="6.2"/>
</g>
<g fill="#000">
<path d="M244.8 90a.38 .38 0 0 1 .5 .2 .38 .38 0 0 1-.3 .5 .38 .38 0 0 1-.4-.4h.1a.25 .25 0 0 1 .4-.2 .25 .25 0 0 1 0 .4 .25 .25 0 0 1-.4-.1l-.1-.1z" fill-rule="evenodd"/>
<path d="M246.6 90a.38 .38 0 0 1 .6 .2 .38 .38 0 0 1-.3 .5 .38 .38 0 0 1-.5-.4h.2a.25 .25 0 0 1 .3-.2 .25 .25 0 0 1 .1 .4 .25 .25 0 0 1-.4-.1l-.2-.1z" fill-rule="evenodd"/>
<path d="M96.5 116.8a.37 .37 0 0 1 .6 0 .37 .37 0 0 1-.2 .6 .37 .37 0 0 1-.4-.4l.3-.1 .2 .1-.2 .1-.3-.1z" fill-rule="evenodd"/>
<path d="M101.5 116.8a.37 .37 0 0 1 .6-.1 .37 .37 0 0 1-.2 .6 .37 .37 0 0 1-.5-.3l.4-.1 .1 .1-.1 .1-.4-.1z" fill-rule="evenodd"/>
<path d="M106.4 116.8a.37 .37 0 0 1 .6-.1 .37 .37 0 0 1-.1 .6 .37 .37 0 0 1-.5-.3l.3-.1 .2 .1-.2 .1-.3-.1z" fill-rule="evenodd"/>
<path d="M106.3 143.8a.61 .61 0 0 1 1 .2 .61 .61 0 0 1-.4 .9 .61 .61 0 0 1-.8-.6h.3a.38 .38 0 0 1 .5-.4 .38 .38 0 0 1 .1 .7 .38 .38 0 0 1-.6-.2v-.1h-.3z" fill-rule="evenodd"/>
<path d="M106.3 148.8a.62 .62 0 0 1 1 .1 .62 .62 0 0 1-.4 .9 .62 .62 0 0 1-.8-.6h.3a.38 .38 0 0 1 .5-.3 .38 .38 0 0 1 .1 .6 .38 .38 0 0 1-.6-.1v-.2h-.3z" fill-rule="evenodd"/>
</g>
<g fill="#000">
<path d="M209.1 71.6h3.5v.8h-3.5z"/>
<circle cx="77" cy="52.5" r=".49"/>
<circle cx="89.4" cy="60" r=".49"/>
<circle cx="205.9" cy="74.8" r=".49"/>
<circle cx="205.9" cy="64.9" r=".49"/>
<circle cx="210.9" cy="74.8" r=".49"/>
<circle cx="210.9" cy="64.9" r=".49"/>
<circle cx="215.8" cy="74.8" r=".49"/>
<circle cx="215.8" cy="64.9" r=".49"/>
<circle cx="220.8" cy="74.8" r=".49"/>
<circle cx="220.8" cy="64.9" r=".49"/>
<circle cx="82" cy="99.6" r=".49"/>
<circle cx="86.9" cy="97.2" r=".49"/>
<circle cx="96.8" cy="97.2" r=".49"/>
<circle cx="101.8" cy="99.6" r=".49"/>
<circle cx="143.9" cy="94.7" r=".49"/>
<circle cx="223.3" cy="89.7" r=".49"/>
<circle cx="223.3" cy="99.6" r=".49"/>
<circle cx="228.2" cy="94.7" r=".49"/>
<circle cx="235.7" cy="94.7" r=".49"/>
<circle cx="72.1" cy="104.6" r=".49"/>
<circle cx="77" cy="102.1" r=".49"/>
<circle cx="91.9" cy="104.6" r=".49"/>
<circle cx="106.7" cy="102.1" r=".49"/>
<circle cx="131.6" cy="104.6" r=".49"/>
<circle cx="141.5" cy="117" r=".49"/>
<circle cx="228.2" cy="104.6" r=".49"/>
<circle cx="129.1" cy="124.4" r=".49"/>
<circle cx="146.4" cy="139.3" r=".49"/>
<circle cx="220.8" cy="129.4" r=".49"/>
<circle cx="228.2" cy="129.4" r=".49"/>
</g>
<path d="M17.5 20.3h243v181h-243z" fill="none" stroke="#000" stroke-width=".28"/>
<g font-size="3.5">
<text x="162.5" y="182.7">TITLE:</text>
<text x="178.6" y="182.7">MobileNodeRevB</text>
<text x="162.5" y="190.1">Document Number:</text>
<text x="248.1" y="190.1">REV:</text>
<text x="162.5" y="200">Date:</text>
<text x="173.7" y="200">14/01/16 7:13 p.m.</text>
<text x="231.9" y="200">Sheet:</text>
<text x="245.6" y="200">2/3</text>
</g>
<g font-size="2.4">
<text x="91.9" y="57.5">T1</text>
<text x="123.7" y="121.9">T2</text>
</g>
<g font-size="2.1">
<text x="85.2" y="52.2">B</text>
<text x="89" y="49.7" transform="rotate(-90 89 49.7)">C</text>
<text x="89" y="56.8" transform="rotate(-90 89 56.8)">E</text>
<text x="159.8" y="62.1">1</text>
<text x="159.8" y="64.6">2</text>
<text x="163.6" y="63.2">AGND</text>
<text x="163.6" y="65.7">SPK2P</text>
<text x="193" y="63.2">VRTC</text>
<text x="193.4" y="65.7">VBAT</text>
<text x="201.3" y="64.6">43</text>
<text x="201.3" y="62.1">44</text>
<text x="159.8" y="67.1">3</text>
<text x="159.8" y="69.5">4</text>
<text x="163.6" y="68.1">MICP</text>
<text x="163.6" y="70.6">MICN</text>
<text x="193.4" y="68.1">VBAT</text>
<text x="201.3" y="67.1">42</text>
<text x="159.8" y="72">5</text>
<text x="159.8" y="74.5">6</text>
<text x="163.6" y="73.1">SPK1P</text>
<text x="163.6" y="75.6">SPK1N</text>
<text x="194" y="75.6">GND</text>
<text x="194" y="73.1">GND</text>
<text x="201.3" y="74.5">40</text>
<text x="201.3" y="72">41</text>
<text x="159.8" y="81.9">7</text>
<text x="163.6" y="83">PWRKEY</text>
<text x="188.5" y="83">DBG_RXD</text>
<text x="188.8" y="80.5">DBG_TXD</text>
<text x="201.3" y="81.9">38</text>
<text x="201.3" y="79.5">39</text>
<text x="159.8" y="84.4">8</text>
<text x="159.8" y="86.9">9</text>
<text x="163.6" y="85.5">AVDD</text>
<text x="163.6" y="88">ADC0</text>
<text x="194" y="88">GND</text>
<text x="201.3" y="89.4">36</text>
<text x="201.3" y="86.9">37</text>
<text x="47.8" y="95.4">GND</text>
<text x="55" y="94.3">C5</text>
<text x="158.6" y="94.3">10</text>
<text x="163.6" y="95.4">SIM_GND</text>
<text x="190.5" y="95.4">RF_ANT</text>
<text x="194" y="90.5">GND</text>
<text x="201.3" y="94.3">35</text>
<text x="48.2" y="100.4">RST</text>
<text x="50.2" y="97.9">IO</text>
<text x="55" y="99.3">C2</text>
<text x="55" y="101.8">C3</text>
<text x="55" y="96.8">C7</text>
<text x="158.6" y="99.3">12</text>
<text x="158.6" y="101.8">13</text>
<text x="158.8" y="96.8">11</text>
<text x="163.6" y="97.9">SIM_DATA</text>
<text x="163.6" y="100.4">SIM_RST</text>
<text x="194" y="100.4">GND</text>
<text x="201.3" y="99.3">34</text>
<text x="48" y="105.3">VCC</text>
<text x="48.2" y="107.8">VPP</text>
<text x="48.3" y="102.9">CLK</text>
<text x="55" y="104.2">C1</text>
<text x="55" y="106.7">C6</text>
<text x="158.6" y="104.2">14</text>
<text x="163.6" y="102.9">SIM_CLK</text>
<text x="163.6" y="105.3">SIM_VDD</text>
<text x="188.4" y="105.3">PCM_OUT</text>
<text x="190.8" y="107.8">PCM_IN</text>
<text x="201.3" y="106.7">32</text>
<text x="201.3" y="104.2">33</text>
<text x="96.5" y="111.7" transform="rotate(-90 96.5 111.7)">6</text>
<text x="101.4" y="111.7" transform="rotate(-90 101.4 111.7)">5</text>
<text x="106.4" y="111.7" transform="rotate(-90 106.4 111.7)">4</text>
<text x="158.6" y="111.7">15</text>
<text x="163.6" y="112.8">RESERVED</text>
<text x="187" y="110.3">PCM_SYNC</text>
<text x="188.8" y="112.8">PCM_CLK</text>
<text x="201.3" y="111.7">30</text>
<text x="201.3" y="109.2">31</text>
<text x="128.7" y="114.2" transform="rotate(-90 128.7 114.2)">C</text>
<text x="131.9" y="116.6">B</text>
<text x="158.6" y="116.6">16</text>
<text x="163.6" y="117.7">NETLIGHT</text>
<text x="189" y="117.7">TXD_AUX</text>
<text x="201.3" y="119.1">28</text>
<text x="201.3" y="116.6">29</text>
<text x="96.5" y="123.5" transform="rotate(-90 96.5 123.5)">1</text>
<text x="101.4" y="123.5" transform="rotate(-90 101.4 123.5)">2</text>
<text x="106.4" y="123.5" transform="rotate(-90 106.4 123.5)">3</text>
<text x="128.7" y="121.2" transform="rotate(-90 128.7 121.2)">E</text>
<text x="158.6" y="124.1">17</text>
<text x="163.6" y="125.2">TXD</text>
<text x="188.8" y="120.2">RXD_AUX</text>
<text x="194" y="125.2">GND</text>
<text x="201.3" y="124.1">27</text>
<text x="158.6" y="126.6">18</text>
<text x="158.6" y="129">19</text>
<text x="158.6" y="131.5">20</text>
<text x="163.6" y="127.6">RXD</text>
<text x="163.6" y="130.1">DTR</text>
<text x="190.6" y="130.1">BT_ANT</text>
<text x="201.3" y="129">26</text>
<text x="158.6" y="134">21</text>
<text x="158.6" y="136.5">22</text>
<text x="163.6" y="132.6">RI</text>
<text x="163.6" y="135.1">DCD</text>
<text x="163.6" y="137.6">CTS</text>
<text x="188.3" y="135.1">RFTXMON</text>
<text x="201.3" y="134">25</text>
<text x="158.6" y="139">23</text>
<text x="163.6" y="140">RTS</text>
<text x="189" y="140">VDD_EXT</text>
<text x="201.3" y="139">24</text>
</g>
<g font-size="1.7">
<text x="69.3" y="52.3">R5</text>
<text x="74.8" y="51.8">4.7k</text>
<text x="79" y="59.7">R4</text>
<text x="85.2" y="59.7">47k</text>
<text x="87.5" y="64.3">GND</text>
<text x="211.4" y="69.9">C8</text>
<text x="216.4" y="69.8">C6</text>
<text x="221.4" y="69.8">C7</text>
<text x="232.6" y="67.1" transform="rotate(-90 232.6 67.1)">VBAT</text>
<text x="211.4" y="74.1">100u</text>
<text x="216.4" y="74.2">10p</text>
<text x="221.4" y="74.2">33p</text>
<text x="230.1" y="76.8" transform="rotate(-90 230.1 76.8)">GND</text>
<text x="133.7" y="91.8">C5</text>
<text x="139.6" y="91.8">100n</text>
<text x="228" y="93.7">R9</text>
<text x="234.7" y="93.7">0</text>
<text x="146.2" y="96.9">R1</text>
<text x="146.2" y="99.4">R2</text>
<text x="146.2" y="101.9">R3</text>
<text x="152.4" y="96.9">22</text>
<text x="152.4" y="99.4">22</text>
<text x="152.4" y="101.9">22</text>
<text x="228.8" y="99.5">C21</text>
<text x="236.3" y="99.5">C22</text>
<text x="228.8" y="104">NM</text>
<text x="236.3" y="104">NM</text>
<text x="72.7" y="111.9">C1</text>
<text x="77.6" y="111.9">C2</text>
<text x="82.6" y="111.9">C3</text>
<text x="87.5" y="111.9">C4</text>
<text x="120.9" y="111.8">R6</text>
<text x="127.6" y="111.8">330</text>
<text x="226.3" y="108.9">GND</text>
<text x="72.7" y="116.4">33p</text>
<text x="77.6" y="116.4">33p</text>
<text x="82.6" y="116.4">33p</text>
<text x="87.5" y="116.4">33p</text>
<text x="145.7" y="116.7">R7</text>
<text x="152.4" y="116.7">4.7k</text>
<text x="70.1" y="121.3">GND</text>
<text x="75.1" y="123.8">GND</text>
<text x="80" y="121.3">GND</text>
<text x="85" y="123.8">GND</text>
<text x="130.8" y="124.2">R8</text>
<text x="137.5" y="124.2">47k</text>
<text x="99.9" y="128.8">GND</text>
<text x="115.1" y="127.5">VDD_EXT</text>
<text x="127.1" y="128.8">GND</text>
<text x="148.9" y="131.6">R15</text>
<text x="153.9" y="130.9">1k</text>
<text x="207.8" y="126.3" transform="rotate(-90 207.8 126.3)">GND</text>
<text x="220.6" y="128.4">R40</text>
<text x="221.4" y="131.7">C37</text>
<text x="227.2" y="128.4">0</text>
<text x="228.8" y="131.7">C38</text>
<text x="124.9" y="134.1">R12</text>
<text x="132.5" y="134.1">1k</text>
<text x="221.4" y="136.2">NM</text>
<text x="228.8" y="136.2">NM</text>
<text x="124.9" y="139.1">R13</text>
<text x="132.5" y="139.1">1k</text>
<text x="148.7" y="143.3" transform="rotate(-90 148.7 143.3)">5.6k</text>
<text x="158.6" y="140.8" transform="rotate(-90 158.6 140.8)">0</text>
<text x="211.5" y="143.3" transform="rotate(-90 211.5 143.3)">VDD_EXT</text>
<text x="218.9" y="141.2">GND</text>
<text x="226.3" y="141.2">GND</text>
<text x="148.7" y="148.4" transform="rotate(-90 148.7 148.4)">R14</text>
<text x="158.6" y="148.3" transform="rotate(-90 158.6 148.3)">R11</text>
<text x="112.3" y="150.9" transform="rotate(-90 112.3 150.9)">M66_PWR</text>
<text x="144.5" y="151.1">GND</text>
<text x="154.4" y="151.1">GND</text>
<text x="101.2" y="156.1" transform="rotate(-90 101.2 156.1)">GND</text>
</g>
</svg>
